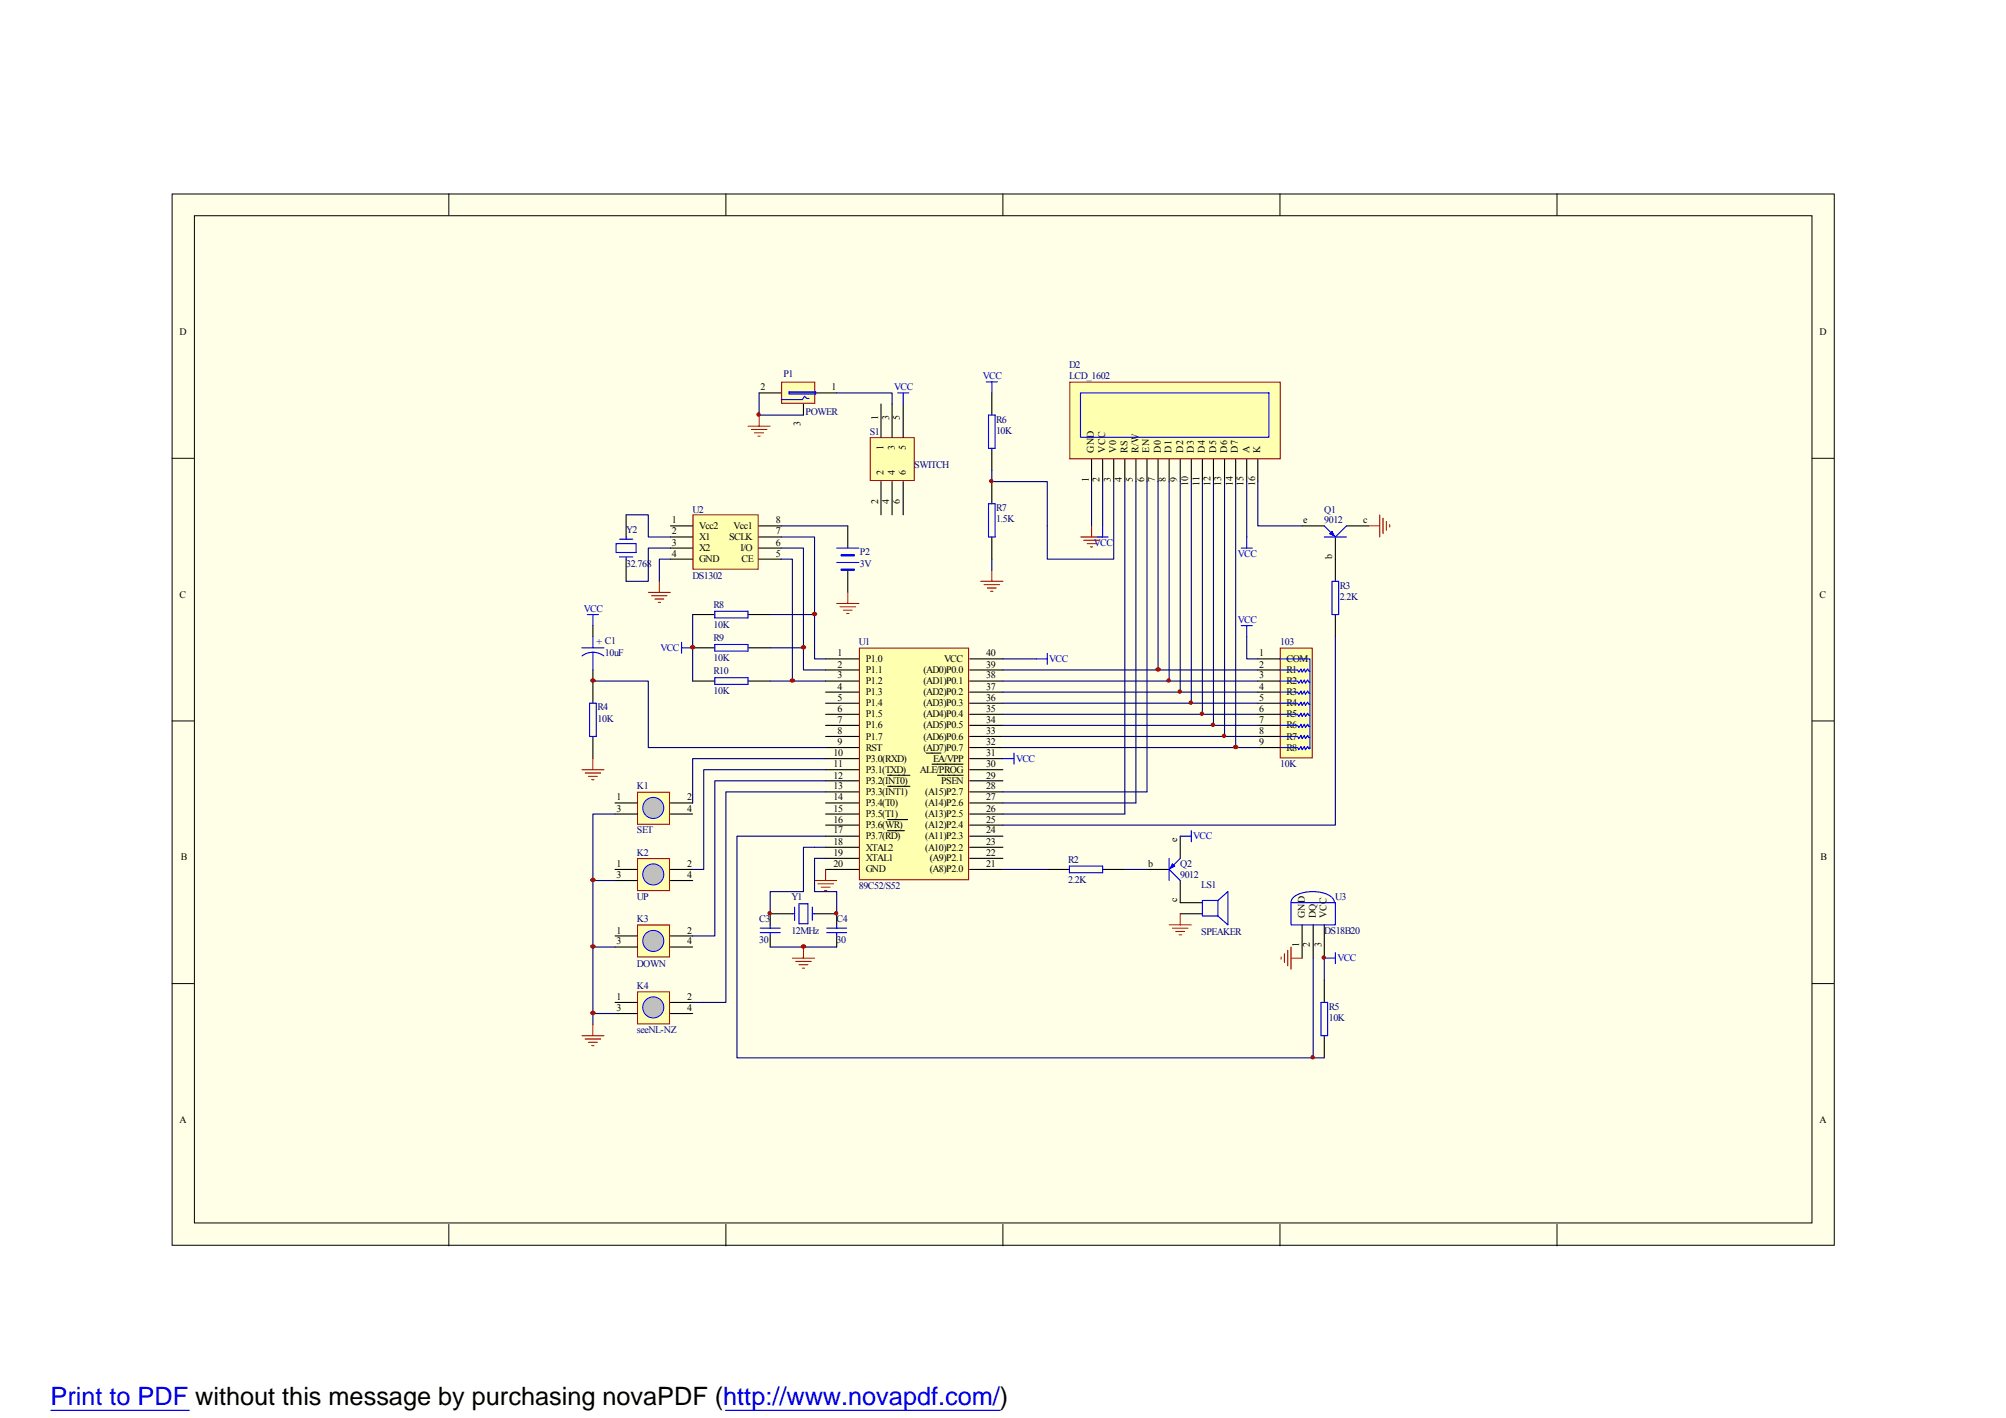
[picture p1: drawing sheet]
<svg xmlns="http://www.w3.org/2000/svg" width="297mm" height="210mm" viewBox="0 0 297 210" stroke-linecap="round" stroke-linejoin="round" font-family="sans-serif">
<path d="M25.5 28.7h246.1v155.6h-246.1z" fill="#ffffe8"/>
<g fill="none" stroke="#000" stroke-width=".15">
<path d="M25.5 28.7h246.1v155.6h-246.1zM28.8 31.9h239.5v149.1h-239.5zM66.5 28.6v3.3M107.5 28.6v3.3M148.5 28.6v3.3M189.5 28.6v3.3M230.6 28.6v3.3M25.4 67.8h3.3M268.3 67.8h3.3M25.4 106.7h3.3M268.3 106.7h3.3M25.4 145.6h3.3"/>
<path d="M268.3 145.6h3.3M66.5 181.2v3.3M107.5 181.2v3.3M148.5 181.2v3.3M189.5 181.2v3.3M230.6 181.2v3.3"/>
</g>
<path d="M127.3 96h16.1v34.2h-16.1z" fill="#ffffb0"/>
<path d="M127.3 95.9h16.1v34.3h-16.1z" fill="none" stroke="#800000" stroke-width=".15"/>
<g fill="none" stroke="#000" stroke-width=".16">
<path d="M112.4 58.2h3.3M119 59.8v1.6M120.6 58.2h3.3M122.3 97.5h4.9M122.3 99.2h4.9M143.6 97.5h4.9M143.6 99.2h4.9M122.3 100.8h4.9M122.3 102.5h4.9M122.3 104.1h4.9M122.3 105.7h4.9M122.3 107.4h4.9"/>
<path d="M122.3 109h4.9M122.3 110.7h4.9M122.3 112.3h4.9M122.3 113.9h4.9M122.3 115.6h4.9M122.3 117.2h4.9M122.3 118.9h4.9M131.4 114.8h3.3M131.4 116.4h3.3M137.2 111.5h2.1M138 113.1h4.6M138.8 114.8h3.8"/>
<path d="M143.6 100.8h4.9M143.6 102.5h4.9M143.6 104.1h4.9M143.6 105.7h4.9M143.6 107.4h4.9M143.6 109h4.9M143.6 110.7h4.9M143.6 112.3h4.9M143.6 113.9h4.9M143.6 115.6h4.9M143.6 117.2h4.9M143.6 118.9h4.9"/>
<path d="M122.3 120.5h4.9M122.3 122.1h4.9M122.3 123.8h4.9M122.3 125.4h4.9M122.3 127.1h4.9M122.3 128.7h4.9M131.4 121.3h3M131.4 123h2.5M143.6 120.5h4.9M143.6 122.1h4.9M143.6 123.8h4.9M143.6 125.4h4.9"/>
<path d="M143.6 127.1h4.9M143.6 128.7h4.9"/>
</g>
<path d="M115.8 56.7h4.8v3h-4.8z" fill="#ffffb0"/>
<path d="M115.7 56.6h4.9v3.1h-4.9z" fill="none" stroke="#800000" stroke-width=".15"/>
<path d="M116.8 58h4v.3h-4zM116.8 58.2h4M119.8 59h-.3l-.4-.3-.3 .4h-3.1M132.9 58.2h1.7M133.7 58.2v1.6" fill="none" stroke="#00f" stroke-width=".16"/>
<path d="M110.8 63.1h3.2M111.3 63.6h2.3M111.7 64.1h1.4M112.2 64.6h.4M112.4 61.4v1.7" fill="none" stroke="#f00" stroke-width=".16"/>
<path d="M112.4 58.2v3.2" fill="none" stroke="#000080" stroke-width=".16"/>
<path d="M128.9 64.9h6.5v6.2h-6.5z" fill="#ffffb0"/>
<path d="M128.9 64.8h6.5v6.3h-6.5z" fill="none" stroke="#800000" stroke-width=".15"/>
<g fill="none" stroke="#000" stroke-width=".16">
<path d="M130.5 59.8v4.9M132.1 59.8v4.9M133.7 59.8v4.9M130.5 71.3v4.9M132.1 71.3v4.9M133.7 71.3v4.9M192.8 77.8h3.3M197.7 79.5v3.3M199.4 77.8h3.3M114 138.5v1.7M117.3 135.3h-3.3v1.6M120.6 135.3h3.3v1.6"/>
<path d="M123.9 138.5v1.7"/>
</g>
<path d="M123.9 58.2h8.2v1.6M114 140.2h9.9" fill="none" stroke="#000080" stroke-width=".16"/>
<g fill="none" stroke="#00f" stroke-width=".16">
<path d="M196.1 79.5h3.3M196.1 77.8l1.6 1.7 1.7-1.7M196.9 79l.3-.3 .2 .5zM196.9 79l.7 .3M197.1 79l.5 .3M197.2 78.7l.4 .6M112.6 138.1h2.9M112.6 137.4h2.9M114 136.9v.5M114 138.1v.4M117.3 135.3h.4M117.7 134.3v1.9"/>
<path d="M118.3 133.8h1.3v2.9h-1.3zM120.3 134.3v1.9M120.3 135.3h.3M122.4 138.1h3M122.4 137.4h3M123.9 136.9v.5M123.9 138.1v.4"/>
</g>
<path d="M117.3 141.8h3.3M117.8 142.3h2.3M118.3 142.8h1.3M118.8 143.3h.3M119 140.2v1.6" fill="none" stroke="#f00" stroke-width=".16"/>
<path d="M94.5 146.9h4.6v4.7h-4.6z" fill="#ffffb0"/>
<path d="M94.4 146.8h4.7v4.8h-4.7z" fill="none" stroke="#800000" stroke-width=".15"/>
<circle cx="96.7" cy="149.1" r="1.56" fill="#c0c0c0" stroke="#00f" stroke-width=".15"/>
<path d="M87.8 100.8v3.3M87.8 109v3.3M155.1 128.7h3.3M163.3 128.7h3.3M169.8 128.7h3.3M174.8 123.8v3.3M174.8 130.3v3.3h3.2M174.8 135.3h3.2M91.1 148.4h3.3M91.1 150h3.3M99.3 148.4h3.3M99.3 150h3.3" fill="none" stroke="#000" stroke-width=".16"/>
<g fill="none" stroke="#00f" stroke-width=".16">
<path d="M87 91h1.6M87.8 91v1.6M153.4 97.5h1.7M155.1 96.7v1.7M87.3 104.1h1v4.9h-1zM158.4 128.2h4.9v1h-4.9zM173.1 127.1v3.2M173.6 127.9l.3 .3-.4 .2zM173.6 128l-.3 .5M173.6 127.9l-.3 .6M173.9 128.2l-.6 .3M174.8 127.1l-1.7 1.6 1.7 1.6"/>
<path d="M174.8 123.8h1.6M176.4 123v1.6M180.3 133.3l1.5-1.3v4.9l-1.5-1.3M180.3 133.3v2.3M180.3 133.3h-2.3v2.3h2.3"/>
</g>
<g fill="none" stroke="#f00" stroke-width=".16">
<path d="M86.2 113.9h3.2M86.6 114.4h2.3M87.1 114.9h1.4M87.6 115.4h.4M87.8 112.3v1.6M120.6 130.3h3.3M121.1 130.8h2.3M121.6 131.3h1.3M122.1 131.8h.3M122.3 128.7v1.6M173.1 136.9h3.3M173.6 137.4h2.3"/>
<path d="M174.1 137.9h1.3M174.6 138.4h.3M174.8 135.3v1.6"/>
</g>
<path d="M148.5 97.5h4.9M117.3 110.7h5" fill="none" stroke="#000080" stroke-width=".16"/>
<path d="M158.5 56.7h31.1v11.2h-31.1z" fill="#ffffb0"/>
<path d="M158.4 56.6h31.2v11.3h-31.2z" fill="none" stroke="#800000" stroke-width=".15"/>
<g fill="none" stroke="#000" stroke-width=".16">
<path d="M161.6 68v3.3M163.3 68v3.3M164.9 68v3.3M166.6 68v3.3M168.2 68v3.3M169.8 68v3.3M171.5 68v3.3M173.1 68v3.3M174.8 68v3.3M176.4 68v3.3M178 68v3.3M179.7 68v3.3"/>
<path d="M181.3 68v3.3M183 68v3.3M184.6 68v3.3M186.3 68v3.3"/>
</g>
<path d="M146 56.5h1.7M146.9 56.5v1.7M160 58.2h27.9v6.5h-27.9zM162.5 79.5h1.6M163.3 77.8v1.7" fill="none" stroke="#00f" stroke-width=".16"/>
<path d="M120.6 125.4h1.7M120.6 127.1h1.7" fill="none" stroke="#000080" stroke-width=".16"/>
<path d="M160 79.5h3.3M160.5 80h2.3M161.6 77.8v1.7M145.2 86.1h3.3M145.7 86.5h2.3M146.2 87h1.3M146.7 87.5h.3M146.9 84.4v1.7M161 80.5h1.3M161.5 81h.3" fill="none" stroke="#f00" stroke-width=".16"/>
<path d="M94.5 117.4h4.6v4.6h-4.6z" fill="#ffffb0"/>
<path d="M94.4 117.3h4.7v4.7h-4.7z" fill="none" stroke="#800000" stroke-width=".15"/>
<circle cx="96.7" cy="119.6" r="1.56" fill="#c0c0c0" stroke="#00f" stroke-width=".15"/>
<path d="M91.1 118.9h3.3M99.3 118.9h3.3M91.1 120.5h3.3M99.3 120.5h3.3" fill="none" stroke="#000" stroke-width=".16"/>
<path d="M94.5 127.2h4.6v4.6h-4.6z" fill="#ffffb0"/>
<path d="M94.4 127.1h4.7v4.7h-4.7z" fill="none" stroke="#800000" stroke-width=".15"/>
<circle cx="96.7" cy="129.4" r="1.56" fill="#c0c0c0" stroke="#00f" stroke-width=".15"/>
<path d="M91.1 128.7h3.3M91.1 130.3h3.3M99.3 128.7h3.3M99.3 130.3h3.3" fill="none" stroke="#000" stroke-width=".16"/>
<path d="M94.5 137h4.6v4.7h-4.6z" fill="#ffffb0"/>
<path d="M94.4 136.9h4.7v4.8h-4.7z" fill="none" stroke="#800000" stroke-width=".15"/>
<circle cx="96.7" cy="139.3" r="1.56" fill="#c0c0c0" stroke="#00f" stroke-width=".15"/>
<path d="M197.7 82.8v3.3M197.7 91v3.3M91.1 138.5h3.3M99.3 138.5h3.3M91.1 140.2h3.3M99.3 140.2h3.3" fill="none" stroke="#000" stroke-width=".16"/>
<path d="M197.2 86.1h1v4.9h-1z" fill="none" stroke="#00f" stroke-width=".16"/>
<path d="M161.6 71.3v6.5M163.3 71.3v6.5" fill="none" stroke="#000080" stroke-width=".16"/>
<path d="M189.7 96h4.6v16.2h-4.6z" fill="#ffffb0"/>
<path d="M189.6 95.9h4.7v16.3h-4.7z" fill="none" stroke="#800000" stroke-width=".15"/>
<path d="M186.3 97.5h3.2M186.3 99.2h3.2M186.3 100.8h3.2M186.3 102.5h3.2M186.3 104.1h3.2M186.3 105.7h3.2M186.3 107.4h3.2M186.3 109h3.2M186.3 110.7h3.2" fill="none" stroke="#000" stroke-width=".16"/>
<path d="M184.6 79.5v1.6M183.8 92.6h1.6M183.8 81.1h1.6M184.6 92.6v1.7M189.5 97.5h4.5v13.3h-.2l-.2-.3-.3 .5-.2-.5-.3 .5-.2-.5-.3 .5-.1-.3h-2.7M189.5 99.2h2.7l.1 .3 .3-.5 .2 .5 .3-.5 .2 .5 .3-.5 .2 .3h.2M189.5 100.8h2.7l.1 .3 .3-.4 .2 .4 .3-.4 .2 .4 .3-.4 .2 .3h.2M189.5 102.5h2.7l.1 .3 .3-.5 .2 .5 .3-.5 .2 .5 .3-.5 .2 .3h.2M189.5 104.1h2.7l.1 .3 .3-.5 .2 .5 .3-.5 .2 .5 .3-.5 .2 .4h.2M189.5 105.7h2.7l.1 .4 .3-.5 .2 .5 .3-.5 .2 .5 .3-.5 .2 .3h.2M189.5 107.4h2.7l.1 .3 .3-.5 .2 .5 .3-.5 .2 .5 .3-.5 .2 .3h.2M189.5 109h2.7l.1 .3 .3-.4 .2 .4 .3-.4 .2 .4 .3-.4 .2 .3h.2" fill="none" stroke="#00f" stroke-width=".16"/>
<g fill="none" stroke="#000080" stroke-width=".16">
<path d="M166.6 71.3v49.2h-18.1M168.2 71.3v47.6h-19.7M169.8 71.3v45.9h-21.3M171.5 71.3v27.9h-23M173.1 71.3v29.5h-24.6M174.8 71.3v31.2h-26.3M176.4 71.3v32.8h-27.9M178 71.3v34.4h-29.5M179.7 71.3v36.1h-31.2M181.3 71.3v37.7h-32.8M183 71.3v39.4h-34.5M184.6 71.3v8.2"/>
<path d="M186.3 71.3v6.5h6.5M171.5 99.2h14.8M184.6 94.3v3.2h1.7M173.1 100.8h13.2M174.8 102.5h11.5M176.4 104.1h9.9M178 105.7h8.3M179.7 107.4h6.6M181.3 109h5M183 110.7h3.3M87.8 130.3h3.3M91.1 120.5h-3.3v31.2"/>
<path d="M87.8 140.2h3.3M102.6 148.4h1.6"/>
</g>
<path d="M202.7 77.8h1.6M204.3 76.2v3.3M204.8 76.7v2.3M205.3 77.2v1.3M205.8 77.7v.3M86.2 153.3h3.2M86.6 153.8h2.3M87.1 154.3h1.4M87.6 154.8h.4M87.8 151.7v1.6" fill="none" stroke="#f00" stroke-width=".16"/>
<path d="M102.7 76.3h9.6v8h-9.6z" fill="#ffffb0"/>
<path d="M102.6 76.2h9.7v8.1h-9.7z" fill="none" stroke="#800000" stroke-width=".15"/>
<g fill="none" stroke="#000" stroke-width=".16">
<path d="M146.9 58.2v3.2M92.7 76.2v3.3M99.3 77.8h3.3M99.3 79.5h3.3M112.4 77.8h3.3M112.4 79.5h3.3M125.5 77.8v3.3M146.9 66.4v3.2M146.9 71.3v3.3M146.9 79.5v3.3M87.8 92.6v1.7M87.8 99.2v1.6"/>
<path d="M92.7 82.8v3.3M99.3 81.1h3.3M99.3 82.8h3.3M102.6 91h3.2M102.6 95.9h3.2M110.8 91h3.2M110.8 95.9h3.2M112.4 81.1h3.3M112.4 82.8h3.3M125.5 84.4v3.3M102.6 100.8h3.2M110.8 100.8h3.2"/>
<path d="M192.8 136.9v4.9M194.5 136.9v4.9M196.1 136.9v4.9M196.1 145.1v3.3M196.1 153.3v3.3"/>
</g>
<g fill="none" stroke="#000080" stroke-width=".16">
<path d="M92.7 76.2h3.3v3.3h3.3M112.4 61.4h6.6M115.7 79.5h4.9v18h1.7M115.7 77.8h9.8M146.9 69.6v1.7h8.2v11.5h9.8v-11.5M99.3 82.8h-1.7v3.3M99.3 81.1h-3.3v5h-3.3M102.6 91v9.8M114 95.9h5M114 91h6.6M115.7 81.1h3.3v18.1h3.3M115.7 82.8h1.6v18h5"/>
<path d="M146.9 82.8v1.6M197.7 94.3v27.8h-49.2M87.8 100.8h8.2v9.9h21.3M114 100.8h3.3M122.3 112.3h-19.7v6.6M122.3 113.9h-18.1v14.8h-1.6M122.3 115.6h-16.5v22.9h-3.2M122.3 117.2h-14.8v31.2h-3.3M120.6 127.1v4.9h3.3v3.3M120.6 125.4h-1.6v6.6h-5v3.3M122.3 123.8h-13.2v32.8h85.4v-14.8M148.5 128.7h6.6"/>
<path d="M166.6 128.7h3.2M87.8 150h3.3M194.5 156.6h1.6M196.1 141.8v3.3"/>
</g>
<g fill="none" stroke="#f00" stroke-width=".16">
<path d="M96 87.7h3.3M96.5 88.2h2.3M97 88.7h1.3M97.5 89.2h.3M97.6 86.1v1.6M123.9 89.3h3.3M124.4 89.8h2.3M124.9 90.3h1.3M125.4 90.8h.3M125.5 87.7v1.6M189.7 141.7v.3M190.2 141.2v1.3"/>
<path d="M190.7 140.7v2.3M191.2 140.2v3.3M191.2 141.8h1.6"/>
</g>
<g fill="none" stroke="#00f" stroke-width=".16">
<path d="M91.7 79.8h2M92.7 79.5v.3M146.4 61.4h1v5h-1zM146.4 74.6h1v4.9h-1zM86.2 95.9h3.2M87.8 96.6a2.66 2.66 0 0 1 1.6 .5M87.8 96.6a2.66 2.66 0 0 0-1.6 .5M87.8 94.3v1.6M87.8 96.5v2.7M91.2 80.5h3v1.3h-3zM91.7 82.4h2M92.7 82.4v.4"/>
<path d="M100.9 95.9h1.7M100.9 95.1v1.6M105.8 90.5h5v1h-5zM105.8 95.4h5v1h-5zM123.9 83.3h3.3M123.9 81.1h3.3M105.8 100.3h5v1h-5zM148.5 112.3h1.7M150.2 111.5v1.6M191.2 133.6h6.5v3.3h-6.5zM191.2 133.6a1.13 1.13 0 0 1 .7-1 5.4 5.4 0 0 1 5.3 .3l.3 .3 .1 .4M195.6 148.4h1v4.9h-1z"/>
<path d="M196.1 141.8h1.6M197.7 141v1.6"/>
</g>
<g fill="#00f" stroke="#00f" stroke-width=".16">
<path d="M124.5 82.1h2v.2h-2z" fill-rule="evenodd"/>
<path d="M124.5 84.2h2v.2h-2z" fill-rule="evenodd"/>
</g>
<g fill="#800000" stroke="#800000" stroke-width=".15">
<circle cx="123.8" cy="135.2" r=".25"/>
<circle cx="119" cy="140.1" r=".29"/>
<circle cx="171.5" cy="99.1" r=".29"/>
<circle cx="173" cy="100.7" r=".25"/>
<circle cx="174.7" cy="102.4" r=".25"/>
<circle cx="176.3" cy="104" r=".25"/>
<circle cx="178" cy="105.7" r=".25"/>
<circle cx="179.6" cy="107.3" r=".25"/>
<circle cx="181.2" cy="108.9" r=".25"/>
<circle cx="183" cy="110.6" r=".29"/>
<circle cx="87.8" cy="140.1" r=".29"/>
<circle cx="87.8" cy="130.3" r=".29"/>
<circle cx="87.8" cy="149.9" r=".29"/>
<circle cx="87.8" cy="100.7" r=".29"/>
<circle cx="196" cy="141.7" r=".25"/>
<circle cx="194.4" cy="156.5" r=".25"/>
<circle cx="114" cy="135.2" r=".25"/>
<circle cx="146.8" cy="71.2" r=".25"/>
<circle cx="112.3" cy="61.4" r=".25"/>
<circle cx="117.4" cy="100.7" r=".29"/>
<circle cx="119" cy="95.8" r=".29"/>
<circle cx="120.6" cy="90.9" r=".29"/>
<circle cx="102.6" cy="95.8" r=".29"/>
</g>
<path d="M5.6 200.5h144.8v7.5h-144.8z" fill="#fff"/>
<path d="M7.5 208.8h20.6M107.4 208.8h40.8" fill="none" stroke="#00f" stroke-width=".19"/>
<text font-size="3.7" fill="#00f" x="7.5" y="208">Print to PDF without this message by purchasing novaPDF (http://www.novapdf.com/)</text>
<g font-size="1.5">
<text x="26.6" y="49.6">D</text>
<text x="269.4" y="49.6">D</text>
<text x="112.6" y="57.8">2</text>
<text x="123.1" y="57.8">1</text>
<text x="118.5" y="63.1" transform="rotate(-90 118.5 63.1)">3</text>
<text x="130" y="62.2" transform="rotate(-90 130 62.2)">1</text>
<text x="131.7" y="62.2" transform="rotate(-90 131.7 62.2)">3</text>
<text x="133.3" y="62.2" transform="rotate(-90 133.3 62.2)">5</text>
<text x="130.8" y="70.3" transform="rotate(-90 130.8 70.3)">2</text>
<text x="130.8" y="66.6" transform="rotate(-90 130.8 66.6)">1</text>
<text x="132.5" y="70.3" transform="rotate(-90 132.5 70.3)">4</text>
<text x="132.5" y="66.6" transform="rotate(-90 132.5 66.6)">3</text>
<text x="134.1" y="70.3" transform="rotate(-90 134.1 70.3)">6</text>
<text x="134.1" y="66.6" transform="rotate(-90 134.1 66.6)">5</text>
<text x="161.2" y="71.3" transform="rotate(-90 161.2 71.3)">1</text>
<text x="162" y="67" transform="rotate(-90 162 67)">GND</text>
<text x="162.8" y="71.3" transform="rotate(-90 162.8 71.3)">2</text>
<text x="163.7" y="67" transform="rotate(-90 163.7 67)">VCC</text>
<text x="164.5" y="71.3" transform="rotate(-90 164.5 71.3)">3</text>
<text x="165.3" y="67" transform="rotate(-90 165.3 67)">V0</text>
<text x="166.1" y="71.3" transform="rotate(-90 166.1 71.3)">4</text>
<text x="167" y="67" transform="rotate(-90 167 67)">RS</text>
<text x="167.7" y="71.3" transform="rotate(-90 167.7 71.3)">5</text>
<text x="168.6" y="67" transform="rotate(-90 168.6 67)">R/W</text>
<text x="169.4" y="71.3" transform="rotate(-90 169.4 71.3)">6</text>
<text x="170.2" y="67" transform="rotate(-90 170.2 67)">EN</text>
<text x="171" y="71.3" transform="rotate(-90 171 71.3)">7</text>
<text x="171.9" y="67" transform="rotate(-90 171.9 67)">D0</text>
<text x="172.6" y="71.3" transform="rotate(-90 172.6 71.3)">8</text>
<text x="173.5" y="67" transform="rotate(-90 173.5 67)">D1</text>
<text x="174.3" y="71.3" transform="rotate(-90 174.3 71.3)">9</text>
<text x="175.2" y="67" transform="rotate(-90 175.2 67)">D2</text>
<text x="175.9" y="72" transform="rotate(-90 175.9 72)">10</text>
<text x="176.8" y="67" transform="rotate(-90 176.8 67)">D3</text>
<text x="177.6" y="72" transform="rotate(-90 177.6 72)">11</text>
<text x="178.4" y="67" transform="rotate(-90 178.4 67)">D4</text>
<text x="179.2" y="72" transform="rotate(-90 179.2 72)">12</text>
<text x="180.1" y="67" transform="rotate(-90 180.1 67)">D5</text>
<text x="180.8" y="72" transform="rotate(-90 180.8 72)">13</text>
<text x="181.7" y="67" transform="rotate(-90 181.7 67)">D6</text>
<text x="182.5" y="72" transform="rotate(-90 182.5 72)">14</text>
<text x="183.3" y="67" transform="rotate(-90 183.3 67)">D7</text>
<text x="184.1" y="72" transform="rotate(-90 184.1 72)">15</text>
<text x="185" y="67" transform="rotate(-90 185 67)">A</text>
<text x="185.8" y="72" transform="rotate(-90 185.8 72)">16</text>
<text x="186.6" y="67" transform="rotate(-90 186.6 67)">K</text>
<text x="99.5" y="77.5">1</text>
<text x="114.9" y="77.5">8</text>
<text x="130" y="74.6" transform="rotate(-90 130 74.6)">2</text>
<text x="131.7" y="74.6" transform="rotate(-90 131.7 74.6)">4</text>
<text x="133.3" y="74.6" transform="rotate(-90 133.3 74.6)">6</text>
<text x="193" y="77.5">e</text>
<text x="201.8" y="77.5">c</text>
<text x="99.5" y="79.1">2</text>
<text x="99.5" y="80.8">3</text>
<text x="99.5" y="82.4">4</text>
<text x="103.5" y="78.3">Vcc2</text>
<text x="103.5" y="79.9">X1</text>
<text x="103.5" y="81.5">X2</text>
<text x="103.5" y="83.2">GND</text>
<text x="107.9" y="79.9">SCLK</text>
<text x="108.6" y="78.3">Vcc1</text>
<text x="109.6" y="81.5">I/O</text>
<text x="109.8" y="83.2">CE</text>
<text x="114.9" y="82.4">5</text>
<text x="114.9" y="80.8">6</text>
<text x="114.9" y="79.1">7</text>
<text x="197.3" y="82.7" transform="rotate(-90 197.3 82.7)">b</text>
<text x="26.6" y="88.5">C</text>
<text x="269.4" y="88.5">C</text>
<text x="124" y="97.1">1</text>
<text x="124" y="98.8">2</text>
<text x="124" y="100.4">3</text>
<text x="128.2" y="98">P1.0</text>
<text x="128.2" y="99.7">P1.1</text>
<text x="128.2" y="101.3">P1.2</text>
<text x="136.7" y="101.3">(AD1)P0.1</text>
<text x="136.7" y="99.7">(AD0)P0.0</text>
<text x="139.8" y="98">VCC</text>
<text x="146" y="100.4">38</text>
<text x="146" y="98.8">39</text>
<text x="146" y="97.1">40</text>
<text x="186.4" y="97.1">1</text>
<text x="186.4" y="98.8">2</text>
<text x="186.4" y="100.4">3</text>
<text x="190.5" y="98">COM</text>
<text x="190.5" y="99.7">R1</text>
<text x="190.5" y="101.3">R2</text>
<text x="124" y="102.1">4</text>
<text x="124" y="103.7">5</text>
<text x="124" y="105.3">6</text>
<text x="124" y="107">7</text>
<text x="128.2" y="102.9">P1.3</text>
<text x="128.2" y="104.6">P1.4</text>
<text x="128.2" y="106.2">P1.5</text>
<text x="128.2" y="107.8">P1.6</text>
<text x="136.7" y="107.8">(AD5)P0.5</text>
<text x="136.7" y="106.2">(AD4)P0.4</text>
<text x="136.7" y="104.6">(AD3)P0.3</text>
<text x="136.7" y="102.9">(AD2)P0.2</text>
<text x="146" y="107">34</text>
<text x="146" y="105.3">35</text>
<text x="146" y="103.7">36</text>
<text x="146" y="102.1">37</text>
<text x="186.4" y="102.1">4</text>
<text x="186.4" y="103.7">5</text>
<text x="186.4" y="105.3">6</text>
<text x="186.4" y="107">7</text>
<text x="190.5" y="102.9">R3</text>
<text x="190.5" y="104.6">R4</text>
<text x="190.5" y="106.2">R5</text>
<text x="190.5" y="107.8">R6</text>
<text x="123.4" y="111.9">10</text>
<text x="123.4" y="113.6">11</text>
<text x="124" y="108.6">8</text>
<text x="124" y="110.3">9</text>
<text x="128.2" y="109.5">P1.7</text>
<text x="128.2" y="111.1">RST</text>
<text x="128.2" y="112.8">P3.0(RXD)</text>
<text x="136.7" y="111.1">(AD7)P0.7</text>
<text x="136.7" y="109.5">(AD6)P0.6</text>
<text x="138.2" y="112.8">EA/VPP</text>
<text x="146" y="113.6">30</text>
<text x="146" y="111.9">31</text>
<text x="146" y="110.3">32</text>
<text x="146" y="108.6">33</text>
<text x="186.4" y="108.6">8</text>
<text x="186.4" y="110.3">9</text>
<text x="190.5" y="109.5">R7</text>
<text x="190.5" y="111.1">R8</text>
<text x="91.3" y="118.5">1</text>
<text x="101.8" y="118.5">2</text>
<text x="123.4" y="115.2">12</text>
<text x="123.4" y="116.9">13</text>
<text x="123.4" y="118.5">14</text>
<text x="128.2" y="114.4">P3.1(TXD)</text>
<text x="128.2" y="116">P3.2(INT0)</text>
<text x="128.2" y="117.7">P3.3(INT1)</text>
<text x="128.2" y="119.3">P3.4(T0)</text>
<text x="136.2" y="114.4">ALE/PROG</text>
<text x="137" y="119.3">(A14)P2.6</text>
<text x="137" y="117.7">(A15)P2.7</text>
<text x="139.4" y="116">PSEN</text>
<text x="146" y="118.5">27</text>
<text x="146" y="116.9">28</text>
<text x="146" y="115.2">29</text>
<text x="91.3" y="120.2">3</text>
<text x="101.8" y="120.2">4</text>
<text x="123.4" y="120.2">15</text>
<text x="123.4" y="121.8">16</text>
<text x="123.4" y="123.4">17</text>
<text x="123.4" y="125.1">18</text>
<text x="128.2" y="120.9">P3.5(T1)</text>
<text x="128.2" y="122.6">P3.6(WR)</text>
<text x="128.2" y="124.2">P3.7(RD)</text>
<text x="128.2" y="125.9">XTAL2</text>
<text x="137" y="125.9">(A10)P2.2</text>
<text x="137" y="124.2">(A11)P2.3</text>
<text x="137" y="122.6">(A12)P2.4</text>
<text x="137" y="120.9">(A13)P2.5</text>
<text x="146" y="125.1">23</text>
<text x="146" y="123.4">24</text>
<text x="146" y="121.8">25</text>
<text x="146" y="120.2">26</text>
<text x="174.3" y="124.6" transform="rotate(-90 174.3 124.6)">e</text>
<text x="26.8" y="127.4">B</text>
<text x="91.3" y="128.4">1</text>
<text x="91.3" y="130">3</text>
<text x="101.8" y="128.4">2</text>
<text x="101.8" y="130">4</text>
<text x="123.4" y="126.7">19</text>
<text x="123.4" y="128.4">20</text>
<text x="128.2" y="127.5">XTAL1</text>
<text x="128.2" y="129.1">GND</text>
<text x="137.7" y="129.1">(A8)P2.0</text>
<text x="137.7" y="127.5">(A9)P2.1</text>
<text x="146" y="128.4">21</text>
<text x="146" y="126.7">22</text>
<text x="170" y="128.4">b</text>
<text x="269.6" y="127.4">B</text>
<text x="174.3" y="133.4" transform="rotate(-90 174.3 133.4)">c</text>
<text x="193.2" y="135.9" transform="rotate(-90 193.2 135.9)">GND</text>
<text x="194.8" y="135.9" transform="rotate(-90 194.8 135.9)">DQ</text>
<text x="196.4" y="135.9" transform="rotate(-90 196.4 135.9)">VCC</text>
<text x="91.3" y="138.2">1</text>
<text x="91.3" y="139.8">3</text>
<text x="101.8" y="138.2">2</text>
<text x="101.8" y="139.8">4</text>
<text x="192.4" y="140.2" transform="rotate(-90 192.4 140.2)">1</text>
<text x="194" y="140.2" transform="rotate(-90 194 140.2)">2</text>
<text x="195.7" y="140.2" transform="rotate(-90 195.7 140.2)">3</text>
<text x="91.3" y="148">1</text>
<text x="91.3" y="149.6">3</text>
<text x="101.8" y="148">2</text>
<text x="101.8" y="149.6">4</text>
<text x="26.6" y="166.2">A</text>
<text x="269.4" y="166.2">A</text>
</g>
<g font-size="1.5" fill="#000080">
<text x="116" y="55.8">P1</text>
<text x="158.3" y="54.5">D2</text>
<text x="158.3" y="56.1">LCD_1602</text>
<text x="119.3" y="61.4">POWER</text>
<text x="128.8" y="64.4">S1</text>
<text x="147.5" y="62.6">R6</text>
<text x="147.5" y="64.2">10K</text>
<text x="135.4" y="69.3">SWITCH</text>
<text x="102.5" y="75.9">U2</text>
<text x="147.5" y="75.7">R7</text>
<text x="147.5" y="77.3">1.5K</text>
<text x="196.1" y="75.9">Q1</text>
<text x="196.1" y="77.5">9012</text>
<text x="92.7" y="78.9">Y2</text>
<text x="92.7" y="83.9">32.768</text>
<text x="127.3" y="82.2">P2</text>
<text x="127.3" y="83.9">3V</text>
<text x="102.5" y="85.7">DS1302</text>
<text x="105.7" y="89.9">R8</text>
<text x="198.4" y="87.1">R3</text>
<text x="198.4" y="88.8">2.2K</text>
<text x="88.3" y="95.5">+ C1</text>
<text x="105.7" y="92.9">10K</text>
<text x="105.7" y="94.8">R9</text>
<text x="127.2" y="95.5">U1</text>
<text x="189.6" y="95.5">103</text>
<text x="89.6" y="97">10uF</text>
<text x="105.7" y="97.8">10K</text>
<text x="105.7" y="99.8">R10</text>
<text x="88.5" y="105.2">R4</text>
<text x="88.5" y="106.9">10K</text>
<text x="105.7" y="102.7">10K</text>
<text x="189.6" y="113.6">10K</text>
<text x="94.3" y="116.9">K1</text>
<text x="94.3" y="123.4">SET</text>
<text x="94.3" y="126.7">K2</text>
<text x="127.2" y="131.6">89C52/S52</text>
<text x="158.2" y="127.7">R2</text>
<text x="158.2" y="130.7">2.2K</text>
<text x="174.8" y="128.4">Q2</text>
<text x="174.8" y="130">9012</text>
<text x="177.9" y="131.4">LS1</text>
<text x="94.3" y="133.3">UP</text>
<text x="94.3" y="136.5">K3</text>
<text x="112.4" y="136.4">C3</text>
<text x="117.2" y="133.3">Y1</text>
<text x="123.9" y="136.4">C4</text>
<text x="197.7" y="133.3">U3</text>
<text x="94.3" y="143.1">DOWN</text>
<text x="112.4" y="139.6">30</text>
<text x="117.2" y="138.2">12MHz</text>
<text x="123.9" y="139.6">30</text>
<text x="177.9" y="138.4">SPEAKER</text>
<text x="196.1" y="138.2">DS18B20</text>
<text x="94.3" y="146.4">K4</text>
<text x="196.8" y="149.5">R5</text>
<text x="94.3" y="152.9">seeNL-NZ</text>
<text x="196.8" y="151.1">10K</text>
</g>
<g font-size="1.5" fill="#00f">
<text x="132.4" y="57.8">VCC</text>
<text x="145.5" y="56.1">VCC</text>
<text x="162" y="80.8">VCC</text>
<text x="183.3" y="82.4">VCC</text>
<text x="86.4" y="90.6">VCC</text>
<text x="183.3" y="92.2">VCC</text>
<text x="97.8" y="96.4">VCC</text>
<text x="155.4" y="98">VCC</text>
<text x="150.5" y="112.8">VCC</text>
<text x="176.7" y="124.2">VCC</text>
<text x="198" y="142.3">VCC</text>
</g>
</svg>
